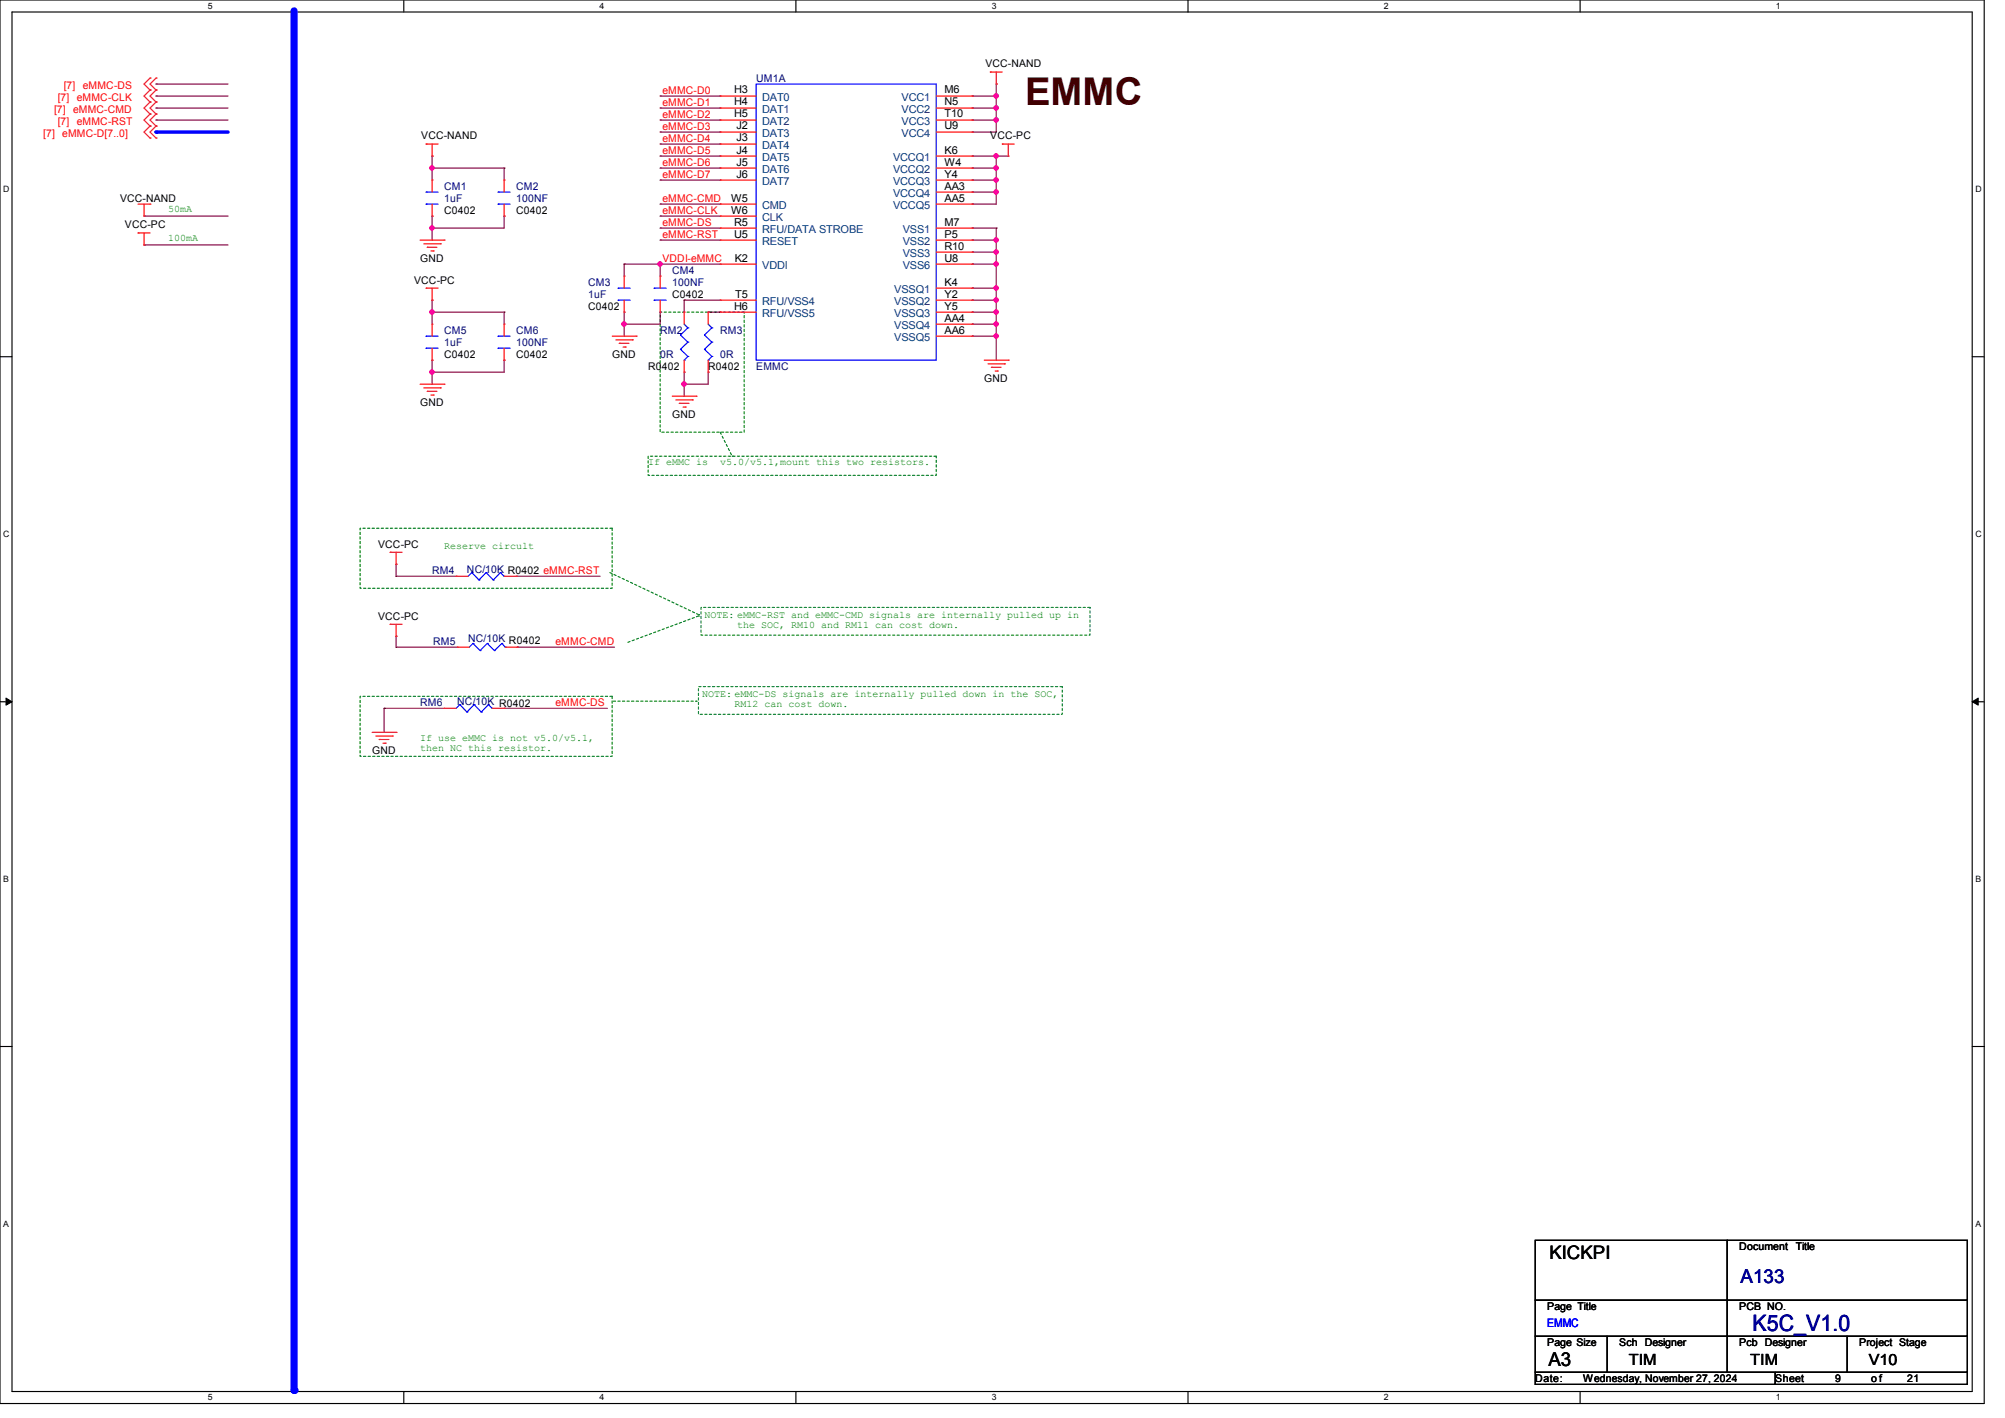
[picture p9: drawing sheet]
<svg xmlns="http://www.w3.org/2000/svg" width="297mm" height="210mm" viewBox="0 0 297 210" stroke-linecap="round" stroke-linejoin="round" font-family="sans-serif">
<g fill="none" stroke="#000" stroke-width=".17">
<path d="M0 0h293.9v207.9h-293.9zM1.8 1.8h290.3v204.3h-290.3zM59.8 0v1.8M117.9 0v1.8M176 0v1.8M234.1 0v1.8M0 52.8h1.8M292.1 52.8h1.8M0 103.9h1.8M292.1 103.9h1.8M0 155h1.8M292.1 155h1.8"/>
<path d="M59.8 206.1v1.8M117.9 206.1v1.8M176 206.1v1.8M234.1 206.1v1.8"/>
</g>
<path d="M.9 103.4l.9 .5-.9 .5zM292.1 103.9l.9-.5v1z" fill="#000"/>
<path d="M.9 103.4l.9 .5-.9 .5zM292.1 103.9l.9-.5v1z" fill="none" stroke="#000" stroke-width=".15"/>
<path d="M43.6 1.6v204.3" fill="none" stroke="#00f" stroke-width="1.1"/>
<circle cx="43.6" cy="205.9" r=".53" fill="#00f"/>
<path d="M103.8 90h57.7v4.1h-57.7zM103.5 101.7h53.9v4.1h-53.9z" fill="none" stroke="#008040" stroke-width=".17" stroke-dasharray=".3 .3"/>
<path d="M97.8 46.2h12.4v17.8h-12.4zM53.3 78.2h37.4v8.9h-37.4zM96 67.6h42.7v2.8h-42.7zM106.7 64l1.8 3.6M108.5 67.6h.1M90.3 84.8l13.2 6.2M93 95.1l10.5-3.9M103.5 91h.1M103.5 91.2h.1M53.3 103.1h37.4v8.9h-37.4zM90.8 103.8h12.3M103.1 103.8h.1" fill="none" stroke="#008000" stroke-width=".17" stroke-dasharray=".3 .3"/>
<path d="M23.1 19.6h10.7" fill="none" stroke="#00f" stroke-width=".51"/>
<circle cx="23.1" cy="19.6" r=".25" fill="#00f"/>
<g fill="none" stroke="#800040" stroke-width=".17">
<path d="M23.1 14.2h.1M23.1 16h.1M23.1 17.8h.1M23.1 12.4h.1M23.1 14.2h10.7M23.1 16h10.7M23.1 17.8h10.7M23.1 12.4h10.7M144 14.2h.1M144 17.8h.1M144 14.2h3.6M144 17.8h3.6"/>
<path d="M147.6 12.4h.1M147.6 17.8h.1M147.6 14.2h.1M147.6 12.4v3.6M147.6 17.8v1.8M21.3 32h.1M21.3 36.3h.1M21.3 32h12.5M21.3 36.3h12.5M64 55.1h.1M64 55.1v1.8M74.7 53.3h.1"/>
<path d="M74.7 53.3v1.8M56.9 104.9h.1M56.9 104.9h8.9M56.9 104.9v3.6M74.7 104.9h.1M74.7 104.9h15.3"/>
</g>
<circle cx="147.6" cy="16" r=".32" fill="#f0f"/>
<circle cx="147.6" cy="16" r=".32" fill="none" stroke="#f0f" stroke-width=".17"/>
<circle cx="147.6" cy="14.2" r=".32" fill="#f0f"/>
<circle cx="147.6" cy="14.2" r=".32" fill="none" stroke="#f0f" stroke-width=".17"/>
<path d="M144 16h.1M144 16h3.6M144 30.2h.1M144 30.2h3.6M147.6 26.7h.1M147.6 26.7v1.7" fill="none" stroke="#800040" stroke-width=".17"/>
<circle cx="147.6" cy="28.4" r=".32" fill="#f0f"/>
<circle cx="147.6" cy="28.4" r=".32" fill="none" stroke="#f0f" stroke-width=".17"/>
<circle cx="147.6" cy="26.6" r=".32" fill="#f0f"/>
<circle cx="147.6" cy="26.6" r=".32" fill="none" stroke="#f0f" stroke-width=".17"/>
<path d="M144 28.4h.1M144 28.4h3.6M147.6 24.9h.1M147.6 24.9v1.8" fill="none" stroke="#800040" stroke-width=".17"/>
<circle cx="147.6" cy="24.9" r=".32" fill="#f0f"/>
<circle cx="147.6" cy="24.9" r=".32" fill="none" stroke="#f0f" stroke-width=".17"/>
<g fill="none" stroke="#800040" stroke-width=".17">
<path d="M144 19.6h.1M144 19.6h3.6M144 26.7h.1M144 24.9h.1M144 39.1h.1M144 37.3h.1M144 35.6h.1M144 33.8h.1M144 26.7h3.6M144 39.1h3.6M144 37.3h3.6M144 33.8h3.6"/>
<path d="M147.6 23.1h.1M147.6 28.4h.1M147.6 37.3h.1M147.6 33.8h.1M147.6 39.1h.1M147.6 23.1v1.8h-3.6M147.6 28.4v1.8M147.6 33.8v1.8h-3.6M147.6 37.3v5.4h-3.6M144 46.2h.1M144 44.4h.1M144 42.7h.1"/>
<path d="M144 46.2h3.6M144 44.4h3.6M147.6 48h.1M147.6 48v1.8"/>
</g>
<circle cx="147.6" cy="42.7" r=".32" fill="#f0f"/>
<circle cx="147.6" cy="42.7" r=".32" fill="none" stroke="#f0f" stroke-width=".17"/>
<circle cx="147.6" cy="39.1" r=".32" fill="#f0f"/>
<circle cx="147.6" cy="39.1" r=".32" fill="none" stroke="#f0f" stroke-width=".17"/>
<path d="M144 49.8h.1M144 49.8h3.6M147.6 49.8h.1M147.6 49.8v3.5" fill="none" stroke="#800040" stroke-width=".17"/>
<circle cx="147.6" cy="49.8" r=".32" fill="#f0f"/>
<circle cx="147.6" cy="49.8" r=".32" fill="none" stroke="#f0f" stroke-width=".17"/>
<g fill="none" stroke="#800040" stroke-width=".17">
<path d="M97.8 19.6h.1M97.8 17.8h.1M97.8 16h.1M97.8 14.2h.1M97.8 19.6h8.9M97.8 17.8h8.9M97.8 16h8.9M97.8 14.2h8.9M92.5 39.1h.1M92.5 39.1v1.8M97.8 21.3h.1M97.8 32h.1"/>
<path d="M97.8 30.2h.1M97.8 26.7h.1M97.8 24.9h.1M97.8 23.1h.1M97.8 39.1h.1M97.8 21.3h8.9M97.8 32h8.9M97.8 30.2h8.9M97.8 26.7h8.9M97.8 24.9h8.9M97.8 23.1h8.9M97.8 39.1v1.8"/>
<path d="M92.5 46.2h.1M92.5 48h.1M92.5 46.2v1.8M97.8 46.2h.1M97.8 46.2v1.8h-5.3M144 48h.1M144 48h3.6M147.6 44.4h.1M147.6 44.4v1.8"/>
</g>
<circle cx="92.4" cy="48" r=".32" fill="#f0f"/>
<circle cx="92.4" cy="48" r=".32" fill="none" stroke="#f0f" stroke-width=".17"/>
<path d="M92.5 39.1h.1M92.5 39.1h14.2M97.8 39.1h.1M97.8 35.6h.1M97.8 35.6h8.9M101.3 56.9h.1M101.3 44.4h.1M101.3 44.4v1.8M101.3 56.9v1.8M101.3 44.4h5.4M104.9 46.2h.1M104.9 46.2h1.8" fill="none" stroke="#800040" stroke-width=".17"/>
<circle cx="97.8" cy="39.1" r=".32" fill="#f0f"/>
<circle cx="97.8" cy="39.1" r=".32" fill="none" stroke="#f0f" stroke-width=".17"/>
<path d="M92.5 48h.1M92.5 48v1.8M101.3 55.1h.1M101.3 56.9h.1M101.3 55.1v1.8M104.9 55.1h.1M104.9 55.1v1.8h-3.6" fill="none" stroke="#800040" stroke-width=".17"/>
<circle cx="101.3" cy="56.9" r=".32" fill="#f0f"/>
<circle cx="101.3" cy="56.9" r=".32" fill="none" stroke="#f0f" stroke-width=".17"/>
<path d="M147.6 35.6h.1M147.6 35.6v1.7" fill="none" stroke="#800040" stroke-width=".17"/>
<circle cx="147.6" cy="37.3" r=".32" fill="#f0f"/>
<circle cx="147.6" cy="37.3" r=".32" fill="none" stroke="#f0f" stroke-width=".17"/>
<circle cx="147.6" cy="35.5" r=".32" fill="#f0f"/>
<circle cx="147.6" cy="35.5" r=".32" fill="none" stroke="#f0f" stroke-width=".17"/>
<path d="M147.6 46.2h.1M147.6 46.2v1.8" fill="none" stroke="#800040" stroke-width=".17"/>
<circle cx="147.6" cy="48" r=".32" fill="#f0f"/>
<circle cx="147.6" cy="48" r=".32" fill="none" stroke="#f0f" stroke-width=".17"/>
<circle cx="147.6" cy="46.2" r=".32" fill="#f0f"/>
<circle cx="147.6" cy="46.2" r=".32" fill="none" stroke="#f0f" stroke-width=".17"/>
<path d="M147.6 16h.1M147.6 16v1.8" fill="none" stroke="#800040" stroke-width=".17"/>
<circle cx="147.6" cy="17.8" r=".32" fill="#f0f"/>
<circle cx="147.6" cy="17.8" r=".32" fill="none" stroke="#f0f" stroke-width=".17"/>
<path d="M147.6 42.7h.1M147.6 42.7v1.7" fill="none" stroke="#800040" stroke-width=".17"/>
<circle cx="147.6" cy="44.4" r=".32" fill="#f0f"/>
<circle cx="147.6" cy="44.4" r=".32" fill="none" stroke="#f0f" stroke-width=".17"/>
<path d="M144 23.1h.1M144 23.1h5.4M147.6 23.1h.1" fill="none" stroke="#800040" stroke-width=".17"/>
<circle cx="147.6" cy="23.1" r=".32" fill="#f0f"/>
<circle cx="147.6" cy="23.1" r=".32" fill="none" stroke="#f0f" stroke-width=".17"/>
<g fill="none" stroke="#800040" stroke-width=".17">
<path d="M64 24.9h.1M64 32h.1M64 24.9v1.8M64 32v1.8M64 24.9h10.7M74.7 24.9h.1M74.7 24.9v1.8M97.8 33.8h.1M97.8 33.8h8.9M64 46.2h.1M64 46.2v1.8M58.7 94.2h.1"/>
<path d="M58.7 95.8h.1M58.7 85.3h.1M58.7 83.6h.1M58.7 83.6v1.7M58.7 94.2v1.6M58.7 95.8h9M58.7 85.3h8.9M76.5 85.3h.1M76.5 85.3h12.4M76.6 95.8h.1M76.6 95.8h14.4"/>
</g>
<circle cx="64" cy="33.8" r=".32" fill="#f0f"/>
<circle cx="64" cy="33.8" r=".32" fill="none" stroke="#f0f" stroke-width=".17"/>
<path d="M64 33.8h.1M64 33.8h10.7M64 55.1h.1M64 53.3h.1M64 55.1h10.7M64 53.3v1.8" fill="none" stroke="#800040" stroke-width=".17"/>
<circle cx="64" cy="55.1" r=".32" fill="#f0f"/>
<circle cx="64" cy="55.1" r=".32" fill="none" stroke="#f0f" stroke-width=".17"/>
<path d="M64 44.4h.1M64 44.4v1.8" fill="none" stroke="#800040" stroke-width=".17"/>
<circle cx="64" cy="46.2" r=".32" fill="#f0f"/>
<circle cx="64" cy="46.2" r=".32" fill="none" stroke="#f0f" stroke-width=".17"/>
<path d="M64 33.8h.1M64 23.1h.1M64 23.1v1.8M64 33.8v1.8M74.7 32h.1M74.7 32v1.8M64 46.2h.1M64 46.2h10.7M74.7 46.2h.1M74.7 46.2v1.8" fill="none" stroke="#800040" stroke-width=".17"/>
<circle cx="64" cy="24.9" r=".32" fill="#f0f"/>
<circle cx="64" cy="24.9" r=".32" fill="none" stroke="#f0f" stroke-width=".17"/>
<g fill="none" stroke="#f00" stroke-width=".17">
<path d="M22.2 16.9h.1M22.2 18.7h.1M22.2 13.3h.1M22.2 15.1h.1M22.2 11.6h.1M22.2 16.9l-.9 .9 .9 .9M22.2 18.7l-.9 .9 .9 .8M22.2 13.3l-.9 .9 .9 .9M22.2 15.1l-.9 .9 .9 .9M22.2 11.6l-.9 .8 .9 .9M23.1 16.9h.1M23.1 18.7h.1"/>
<path d="M23.1 13.3h.1M23.1 15.1h.1M23.1 11.6h.1M23.1 16.9l-.9 .9 .9 .9M23.1 18.7l-.9 .9 .9 .8M23.1 13.3l-.9 .9 .9 .9M23.1 15.1l-.9 .9 .9 .9M23.1 11.6l-.9 .8 .9 .9M106.7 14.2h.1M106.7 16h.1M106.7 17.8h.1M106.7 19.6h.1"/>
<path d="M106.7 14.2h5.3M106.7 16h5.3M106.7 17.8h5.3M106.7 19.6h5.3M138.7 14.2h5.3M138.7 16h5.3M138.7 17.8h5.3M138.7 19.6h5.3M144 14.2h.1M144 16h.1M144 17.8h.1M144 19.6h.1"/>
<path d="M146.7 10.7h.1M146.7 10.7h1.8M147.6 12.4h.1M147.6 10.7v1.7M20.4 34.5h.1M20.4 30.2h1.8M20.4 34.5h1.8M21.3 32h.1M21.3 36.3h.1M21.3 30.2v1.8M21.3 34.5v1.8M22.2 30.2h.1"/>
<path d="M22.2 20.4h.1M23.1 20.4h.1M62.2 35.6h3.6M62.8 36.1h2.4M63.1 21.3h.1M63.1 21.3h1.8M63.3 36.6h.1M63.3 36.6h1.4M63.8 37.2h.4M64 23.1h.1M64 26.7h.1M64 32h.1"/>
<path d="M64 21.3v1.8M64 26.7v1.7M64 30.2v1.8M64.2 37.2h.1M65.2 36.1h.1M65.8 35.6h.1M74.7 32h.1M74.7 26.7h.1M74.7 26.7v1.7M74.7 30.2v1.8M106.7 21.3h.1M106.7 23.1h.1"/>
<path d="M106.7 24.9h.1M106.7 26.7h.1M106.7 39.1h.1M106.7 33.8h.1M106.7 35.6h.1M106.7 30.2h.1M106.7 32h.1M106.7 30.2h5.3M106.7 21.3h5.3M106.7 35.6h5.3M106.7 23.1h5.3M106.7 24.9h5.3"/>
<path d="M106.7 26.7h5.3M106.7 39.1h5.3M106.7 33.8h5.3M106.7 32h5.3M138.7 30.2h5.3M138.7 35.6h5.3M138.7 23.1h5.3M138.7 24.9h5.3M138.7 26.7h5.3M138.7 39.1h5.3M138.7 33.8h5.3M138.7 37.3h5.3"/>
<path d="M138.7 28.4h5.3M144 23.1h.1M144 33.8h.1M144 35.6h.1M144 37.3h.1M144 39.1h.1M144 24.9h.1M144 26.7h.1M144 28.4h.1M144 30.2h.1M148.5 21.3h.1M148.5 21.3h1.7"/>
<path d="M149.4 23.1h.1M149.4 21.3v1.8M62.2 56.9h3.6M62.8 57.4h2.4M63.1 42.7h.1M63.1 42.7h1.8M63.3 58h.1M63.3 58h1.4M63.8 58.5h.4M64 44.4h.1M64 48h.1M64 53.3h.1"/>
<path d="M64 42.7v1.7M64 48v1.8M64 51.6v1.7M64.2 58.5h.1M65.2 57.4h.1M65.8 56.9h.1M74.7 53.3h.1M74.7 48h.1M74.7 48v1.8M74.7 51.6v1.7M90.7 49.8h3.5M91.2 50.3h2.5"/>
<path d="M91.7 50.8h.1M91.7 50.8h1.5M92.3 51.4h.3M92.5 46.2h.1M92.5 40.9h.1M92.5 40.9v1.8M92.5 44.4v1.8M92.6 51.4h.1M93.7 50.3h.1M94.2 49.8h.1M97.8 46.2h.1M97.8 40.9h.1"/>
<path d="M97.8 40.9v1.8M97.8 44.4v1.8M99.6 58.7h3.5M100.1 59.2h2.5M100.6 59.7h.1M100.6 59.7h1.5M101.3 46.2h.1M101.3 55.1h.1M101.3 46.2v1.8M101.3 53.3v1.8M102.6 59.2h.1M103.1 58.7h.1"/>
<path d="M104.9 46.2h.1M104.9 55.1h.1M104.9 46.2v1.8M104.9 53.3v1.8M106.7 46.2h.1M106.7 44.4h.1M106.7 46.2h5.3M106.7 44.4h5.3M138.7 49.8h5.3M138.7 42.7h5.3M138.7 46.2h5.3M138.7 44.4h5.3"/>
<path d="M138.7 48h5.3M144 42.7h.1M144 44.4h.1M144 46.2h.1M144 48h.1M144 49.8h.1M145.8 53.3h3.6M146.3 53.9h2.5M146.9 54.4h.1M146.9 54.4h1.4M147.4 54.9h.3M147.7 54.9h.1"/>
<path d="M148.8 53.9h.1M149.4 53.3h.1M101.2 60.3h.3M101.5 60.3h.1M57.8 92.5h.1M57.8 81.8h.1M57.8 92.5h1.8M57.8 81.8h1.8M58.7 94.2h.1M58.7 83.6h.1M58.7 81.8v1.8M58.7 92.5v1.7"/>
<path d="M67.6 85.3h.1M67.6 85.3h1.7M67.7 95.8h.1M67.7 95.8h1.8M74.7 85.3h1.8M74.8 95.8h1.8M76.5 85.3h.1M76.6 95.8h.1M55.1 108.5h3.6M55.7 109h2.4M56.2 109.5h.1M56.2 109.5h1.4"/>
<path d="M56.7 110.1h.4M57.1 110.1h.1M58.1 109h.1M58.7 108.5h.1M65.8 104.9h.1M65.8 104.9h1.8M72.9 104.9h1.8M74.7 104.9h.1"/>
</g>
<path d="M227.4 183.7h28.5v8.9h-28.5zM227.4 192.6h28.5v5.3h-28.5zM227.4 197.9h10.7v5.3h-10.7zM238.1 197.9h17.8v5.3h-17.8zM255.9 197.9h17.7v5.3h-17.7zM255.9 192.6h35.5v5.3h-35.5zM255.9 183.7h35.5v8.9h-35.5zM273.6 197.9h17.8v5.3h-17.8zM227.4 203.2h35.6v1.8h-35.6zM263 203.2h28.4v1.8h-28.4z" fill="none" stroke="#000" stroke-width=".17"/>
<g fill="none" stroke="#00f" stroke-width=".17">
<path d="M112 12.4h26.7v40.9h-26.7zM63.1 28.4h.1M63.1 30.2h.1M63.1 28.4h1.8M63.1 30.2h1.8M73.8 28.4h.1M73.8 30.2h.1M73.8 28.4h1.8M73.8 30.2h1.8M63.1 49.8h.1M63.1 51.6h.1M63.1 49.8h1.8"/>
<path d="M63.1 51.6h1.8M73.8 49.8h.1M73.8 51.6h.1M73.8 49.8h1.8M73.8 51.6h1.8M91.6 42.7h.1M91.6 44.4h.1M91.6 42.7h1.7M91.6 44.4h1.7M96.9 42.7h.1M96.9 44.4h.1M96.9 42.7h1.8"/>
<path d="M96.9 44.4h1.8M100.8 49.6h.1M100.8 51.7h.1M100.8 49.6l1.1 1.1M100.8 51.7l1.1 1.1M101.3 53.3h.1M101.3 48l.6 .6M101.9 48.6h.1M101.9 50.7h.1M101.9 52.8h.1M101.9 48.6l-1.1 1M101.9 50.7l-1.1 1"/>
<path d="M101.9 52.8l-.6 .5M104.4 49.6h.1M104.4 51.7h.1M104.4 49.6l1.1 1.1M104.4 51.7l1.1 1.1M104.9 53.3h.1M104.9 48l.6 .6M105.5 48.6h.1M105.5 50.7h.1M105.5 52.8h.1M105.5 48.6l-1.1 1M105.5 50.7l-1.1 1"/>
<path d="M105.5 52.8l-.6 .5M69.9 84.8h.1M69.9 84.8l-.6 .5M69.9 84.8l1.1 1.1M70.1 95.3h.1M70.1 95.3l-.6 .5M70.1 95.3l1 1.1M71 85.9h.1M71.1 96.4h.1M72 84.8h.1M72 84.8l-1 1.1M72 84.8l1.1 1.1"/>
<path d="M72.2 95.3h.1M72.2 95.3l-1.1 1.1M72.2 95.3l1 1.1M73.1 85.9h.1M73.2 96.4h.1M74.1 84.8h.1M74.1 84.8l-1 1.1M74.1 84.8l.6 .5M74.3 95.3h.1M74.3 95.3l-1.1 1.1M74.3 95.3l.5 .5M74.7 85.3h.1"/>
<path d="M74.8 95.8h.1M68.1 104.4h.1M68.1 104.4l-.5 .5M68.1 104.4l1.1 1.1M69.2 105.5h.1M70.2 104.4h.1M70.2 104.4l-1 1.1M70.2 104.4l1.1 1.1M71.3 105.5h.1M72.3 104.4h.1M72.3 104.4l-1 1.1M72.3 104.4l.6 .5"/>
<path d="M72.9 104.9h.1"/>
</g>
<circle cx="147.6" cy="16" r=".32" fill="#f0f"/>
<circle cx="147.6" cy="16" r=".32" fill="none" stroke="#f0f" stroke-width=".17"/>
<circle cx="147.6" cy="14.2" r=".32" fill="#f0f"/>
<circle cx="147.6" cy="14.2" r=".32" fill="none" stroke="#f0f" stroke-width=".17"/>
<circle cx="147.6" cy="28.4" r=".32" fill="#f0f"/>
<circle cx="147.6" cy="28.4" r=".32" fill="none" stroke="#f0f" stroke-width=".17"/>
<circle cx="147.6" cy="26.6" r=".32" fill="#f0f"/>
<circle cx="147.6" cy="26.6" r=".32" fill="none" stroke="#f0f" stroke-width=".17"/>
<circle cx="147.6" cy="24.9" r=".32" fill="#f0f"/>
<circle cx="147.6" cy="24.9" r=".32" fill="none" stroke="#f0f" stroke-width=".17"/>
<circle cx="147.6" cy="42.7" r=".32" fill="#f0f"/>
<circle cx="147.6" cy="42.7" r=".32" fill="none" stroke="#f0f" stroke-width=".17"/>
<circle cx="147.6" cy="39.1" r=".32" fill="#f0f"/>
<circle cx="147.6" cy="39.1" r=".32" fill="none" stroke="#f0f" stroke-width=".17"/>
<circle cx="147.6" cy="49.8" r=".32" fill="#f0f"/>
<circle cx="147.6" cy="49.8" r=".32" fill="none" stroke="#f0f" stroke-width=".17"/>
<circle cx="92.4" cy="48" r=".32" fill="#f0f"/>
<circle cx="92.4" cy="48" r=".32" fill="none" stroke="#f0f" stroke-width=".17"/>
<circle cx="97.8" cy="39.1" r=".32" fill="#f0f"/>
<circle cx="97.8" cy="39.1" r=".32" fill="none" stroke="#f0f" stroke-width=".17"/>
<circle cx="101.3" cy="56.9" r=".32" fill="#f0f"/>
<circle cx="101.3" cy="56.9" r=".32" fill="none" stroke="#f0f" stroke-width=".17"/>
<circle cx="147.6" cy="37.3" r=".32" fill="#f0f"/>
<circle cx="147.6" cy="37.3" r=".32" fill="none" stroke="#f0f" stroke-width=".17"/>
<circle cx="147.6" cy="35.5" r=".32" fill="#f0f"/>
<circle cx="147.6" cy="35.5" r=".32" fill="none" stroke="#f0f" stroke-width=".17"/>
<circle cx="147.6" cy="48" r=".32" fill="#f0f"/>
<circle cx="147.6" cy="48" r=".32" fill="none" stroke="#f0f" stroke-width=".17"/>
<circle cx="147.6" cy="46.2" r=".32" fill="#f0f"/>
<circle cx="147.6" cy="46.2" r=".32" fill="none" stroke="#f0f" stroke-width=".17"/>
<circle cx="147.6" cy="17.8" r=".32" fill="#f0f"/>
<circle cx="147.6" cy="17.8" r=".32" fill="none" stroke="#f0f" stroke-width=".17"/>
<circle cx="147.6" cy="44.4" r=".32" fill="#f0f"/>
<circle cx="147.6" cy="44.4" r=".32" fill="none" stroke="#f0f" stroke-width=".17"/>
<circle cx="147.6" cy="23.1" r=".32" fill="#f0f"/>
<circle cx="147.6" cy="23.1" r=".32" fill="none" stroke="#f0f" stroke-width=".17"/>
<circle cx="64" cy="33.8" r=".32" fill="#f0f"/>
<circle cx="64" cy="33.8" r=".32" fill="none" stroke="#f0f" stroke-width=".17"/>
<circle cx="64" cy="55.1" r=".32" fill="#f0f"/>
<circle cx="64" cy="55.1" r=".32" fill="none" stroke="#f0f" stroke-width=".17"/>
<circle cx="64" cy="46.2" r=".32" fill="#f0f"/>
<circle cx="64" cy="46.2" r=".32" fill="none" stroke="#f0f" stroke-width=".17"/>
<circle cx="64" cy="24.9" r=".32" fill="#f0f"/>
<circle cx="64" cy="24.9" r=".32" fill="none" stroke="#f0f" stroke-width=".17"/>
<text font-size="5.7" fill="#400000" x="151.8" y="15.6">EMMC</text>
<text font-size="3.3" fill="#0000a0" x="259.6" y="197.1">K5C_V1.0</text>
<g font-size="2.8">
<text x="229.5" y="186.5">KICKPI</text>
<text x="229.4" y="202.2">A3</text>
</g>
<text font-size="2.8" fill="#000080" x="257.8" y="189.9">A133</text>
<g font-size="2.3">
<text x="241.3" y="202.1">TIM</text>
<text x="259.2" y="202.1">TIM</text>
<text x="276.8" y="202.1">V10</text>
</g>
<text font-size="1.7" fill="#00f" x="229.2" y="196.5">EMMC</text>
<g font-size="1.6">
<text x="146" y="10">VCC-NAND</text>
<text x="108.8" y="13.8">H3</text>
<text x="108.8" y="15.6">H4</text>
<text x="108.8" y="17.4">H5</text>
<text x="139.9" y="13.8">M6</text>
<text x="139.9" y="15.6">N5</text>
<text x="139.9" y="17.4">T10</text>
<text x="62.4" y="20.7">VCC-NAND</text>
<text x="109.1" y="19.2">J2</text>
<text x="109.1" y="21">J3</text>
<text x="109.1" y="22.7">J4</text>
<text x="139.9" y="22.7">K6</text>
<text x="139.9" y="19.2">U9</text>
<text x="146.7" y="20.7">VCC-PC</text>
<text x="17.8" y="29.9">VCC-NAND</text>
<text x="108.3" y="29.8">W5</text>
<text x="109.1" y="24.5">J5</text>
<text x="109.1" y="26.3">J6</text>
<text x="139.9" y="24.5">W4</text>
<text x="139.9" y="26.3">Y4</text>
<text x="139.9" y="28.1">AA3</text>
<text x="139.9" y="29.8">AA5</text>
<text x="18.5" y="33.8">VCC-PC</text>
<text x="65.8" y="31.7">C0402</text>
<text x="76.5" y="31.7">C0402</text>
<text x="108.3" y="31.6">W6</text>
<text x="108.8" y="33.4">R5</text>
<text x="108.8" y="35.2">U5</text>
<text x="139.9" y="33.4">M7</text>
<text x="139.9" y="35.2">P5</text>
<text x="61.3" y="42">VCC-PC</text>
<text x="62.2" y="38.8">GND</text>
<text x="108.8" y="38.7">K2</text>
<text x="139.9" y="37">R10</text>
<text x="139.9" y="38.7">U8</text>
<text x="87.1" y="45.9">C0402</text>
<text x="99.6" y="44.1">C0402</text>
<text x="108.8" y="45.8">H6</text>
<text x="108.9" y="44.1">T5</text>
<text x="139.9" y="42.3">K4</text>
<text x="139.9" y="44.1">Y2</text>
<text x="139.9" y="45.8">Y5</text>
<text x="139.9" y="47.6">AA4</text>
<text x="65.8" y="53">C0402</text>
<text x="76.5" y="53">C0402</text>
<text x="90.7" y="53">GND</text>
<text x="139.9" y="49.4">AA6</text>
<text x="96" y="54.8">R0</text>
<text x="98" y="54.8">402</text>
<text x="104.9" y="54.8">R0402</text>
<text x="145.8" y="56.6">GND</text>
<text x="62.2" y="60.1">GND</text>
<text x="99.6" y="61.9">GND</text>
<text x="56" y="81.1">VCC-PC</text>
<text x="56" y="91.8">VCC-PC</text>
<text x="55.1" y="111.7">GND</text>
<text x="257.6" y="185.1">Document</text>
<text x="266" y="185.1">Title</text>
<text x="229.2" y="194">Page Title</text>
<text x="257.6" y="194">PCB NO.</text>
<text x="229.2" y="199.3">Page Size</text>
<text x="239.9" y="199.3">Sch Designer</text>
<text x="257.6" y="199.3">Pcb Designer</text>
<text x="275.4" y="199.3">Project Stage</text>
<text x="227.4" y="204.7">Date:</text>
<text x="234.5" y="204.7">Wednesday, November 27, 2024</text>
<text x="263" y="204.7">Sheet</text>
<text x="271.9" y="204.7">9</text>
<text x="277.2" y="204.7">o f</text>
<text x="282.5" y="204.7">21</text>
</g>
<g font-size="1.6" fill="#f00">
<text x="8" y="16.7">[7]</text>
<text x="8.6" y="14.9">[7]</text>
<text x="9.4" y="13.2">[7]</text>
<text x="10.8" y="16.7">eMMC-CMD</text>
<text x="11.4" y="14.9">eMMC-CLK</text>
<text x="12.3" y="13.2">eMMC-DS</text>
<text x="98.1" y="17.4">eMMC-D2</text>
<text x="98.1" y="15.7">eMMC-D1</text>
<text x="98.1" y="13.9">eMMC-D0</text>
<text x="6.4" y="20.3">[7]</text>
<text x="8.6" y="18.5">[7]</text>
<text x="9.2" y="20.3">eMMC-D[7..0]</text>
<text x="11.4" y="18.5">eMMC-RST</text>
<text x="98.1" y="21">eMMC-D4</text>
<text x="98.1" y="19.2">eMMC-D3</text>
<text x="98.1" y="22.8">eMMC-D5</text>
<text x="98.1" y="29.9">eMMC-CMD</text>
<text x="98.1" y="26.3">eMMC-D7</text>
<text x="98.1" y="24.6">eMMC-D6</text>
<text x="98.1" y="31.7">eMMC-CLK</text>
<text x="98.1" y="35.2">eMMC-RST</text>
<text x="98.1" y="33.4">eMMC-DS</text>
<text x="98.1" y="38.8">VDDI-eMMC</text>
<text x="82.3" y="95.5">eMMC-CMD</text>
<text x="82.3" y="104.6">eMMC-DS</text>
</g>
<g font-size="1.6" fill="#000080">
<text x="112" y="12.1">UM1A</text>
<text x="65.8" y="28.1">CM1</text>
<text x="65.8" y="29.9">1uF</text>
<text x="76.5" y="28.1">CM2</text>
<text x="76.5" y="29.9">100NF</text>
<text x="99.6" y="40.6">CM4</text>
<text x="87.1" y="42.3">CM3</text>
<text x="87.1" y="44.1">1uF</text>
<text x="99.6" y="42.3">100NF</text>
<text x="65.8" y="49.4">CM5</text>
<text x="65.8" y="51.2">1uF</text>
<text x="76.5" y="49.4">CM6</text>
<text x="76.5" y="51.2">100NF</text>
<text x="97.8" y="49.4">RM2</text>
<text x="97.8" y="53">0R</text>
<text x="106.7" y="49.4">RM3</text>
<text x="106.7" y="53">0R</text>
<text x="112" y="54.8">EMMC</text>
<text x="64" y="85">RM4</text>
<text x="69.2" y="84.8">NC/10K R0402 eMMC-RST</text>
<text x="64.2" y="95.5">RM5</text>
<text x="69.3" y="95.1">NC/10K R0402</text>
<text x="62.2" y="104.6">RM6</text>
<text x="67.7" y="104.4">NC/10K R0402</text>
</g>
<g font-size="1.6" fill="#004080">
<text x="112.9" y="14.9">DAT0</text>
<text x="112.9" y="16.7">DAT1</text>
<text x="133.6" y="14.9">VCC1</text>
<text x="133.6" y="16.7">VCC2</text>
<text x="112.9" y="18.5">DAT2</text>
<text x="112.9" y="20.3">DAT3</text>
<text x="112.9" y="22.1">DAT4</text>
<text x="112.9" y="23.8">DAT5</text>
<text x="132.3" y="23.8">VCCQ1</text>
<text x="133.6" y="18.5">VCC3</text>
<text x="133.6" y="20.3">VCC4</text>
<text x="112.9" y="25.6">DAT6</text>
<text x="112.9" y="27.4">DAT7</text>
<text x="132.3" y="25.6">VCCQ2</text>
<text x="132.3" y="27.4">VCCQ3</text>
<text x="132.3" y="29.2">VCCQ4</text>
<text x="112.9" y="34.5">RFU/DATA STROBE</text>
<text x="112.9" y="30.9">CMD</text>
<text x="112.9" y="32.7">CLK</text>
<text x="132.3" y="30.9">VCCQ5</text>
<text x="133.7" y="34.5">VSS1</text>
<text x="112.9" y="39.8">VDDI</text>
<text x="112.9" y="36.3">RESET</text>
<text x="133.7" y="36.3">VSS2</text>
<text x="133.7" y="38.1">VSS3</text>
<text x="133.7" y="39.8">VSS6</text>
<text x="112.9" y="46.9">RFU/VSS5</text>
<text x="112.9" y="45.2">RFU/VSS4</text>
<text x="132.5" y="43.4">VSSQ1</text>
<text x="132.5" y="45.2">VSSQ2</text>
<text x="132.5" y="46.9">VSSQ3</text>
<text x="132.5" y="48.7">VSSQ4</text>
<text x="132.5" y="50.5">VSSQ5</text>
</g>
<g font-size="1.5" fill="#008000">
<text x="24.9" y="31.5">50mA</text>
<text x="24.9" y="35.7">100mA</text>
<text x="96" y="68.8">If eMMC is</text>
<text x="106.7" y="68.8">v5.0/v5.1,mount this two resistors.</text>
<text x="65.8" y="81.2">Reserve circult</text>
<text x="104.4" y="91.6">NOTE: eMMC-RST and eMMC-CMD signals are internally pulled up in</text>
<text x="109.2" y="93">the SOC, RM10 and RM11 can cost down.</text>
<text x="104" y="103.3">NOTE: eMMC-DS signals are internally pulled down in the SOC,</text>
<text x="108.8" y="104.8">RM12 can cost down.</text>
<text x="62.2" y="109.7">If use eMMC is not v5.0/v5.1,</text>
<text x="62.2" y="111.2">then NC this resistor.</text>
</g>
<g font-size="1.3">
<text x="30.8" y="1.3">5</text>
<text x="88.8" y="1.3">4</text>
<text x="146.9" y="1.3">3</text>
<text x="205" y="1.3">2</text>
<text x="263.1" y="1.3">1</text>
<text x=".5" y="28.4">D</text>
<text x="292.6" y="28.4">D</text>
<text x=".5" y="79.5">C</text>
<text x="292.6" y="79.5">C</text>
<text x=".5" y="130.6">B</text>
<text x="292.6" y="130.6">B</text>
<text x=".5" y="181.7">A</text>
<text x="292.6" y="181.7">A</text>
<text x="30.8" y="207.4">5</text>
<text x="88.8" y="207.4">4</text>
<text x="146.9" y="207.4">3</text>
<text x="205" y="207.4">2</text>
<text x="263.1" y="207.4">1</text>
</g>
</svg>
